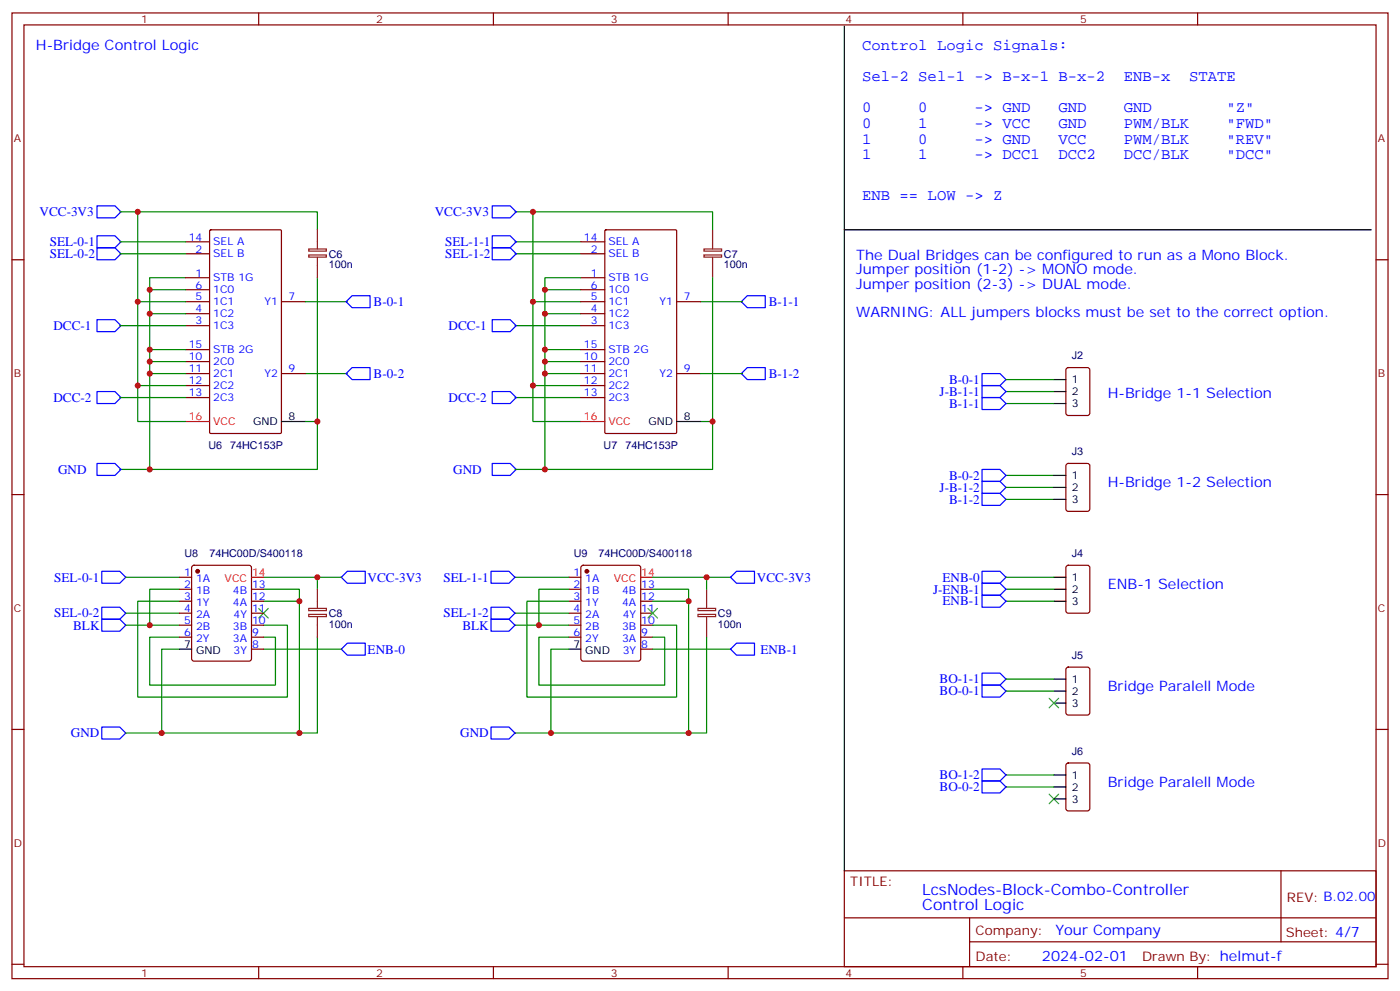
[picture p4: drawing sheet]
<svg xmlns="http://www.w3.org/2000/svg" width="412mm" height="292mm" viewBox="0 0 412 292" stroke-linecap="round" stroke-linejoin="round" font-family="sans-serif">
<g fill="none" stroke="#870000" stroke-width=".35">
<path d="M3.5 3.8h405.4v284.3h-405.4zM7.1 7.3h398.2v277.3h-398.2zM76.2 3.8v3.5M145.3 3.8v3.5M214.5 3.8v3.5M283.6 3.8v3.5M352.8 3.8v3.5M3.5 76.5h3.6M54.7 74.7h7M54.7 71.2h7M61.8 67.8l.3-.1h20.4l.4 .1v59.5l-.2 .3h-20.6l-.3-.2zM171.1 74.7h7.1"/>
<path d="M171.1 71.2h7.1M178.2 67.8l.3-.1h20.5l.3 .1v59.5l-.2 .3h-20.6l-.3-.2zM405.3 76.5h3.6M54.7 81.8h7M54.7 95.9h7M54.7 92.4h7M54.7 88.8h7M54.7 85.3h7M82.9 88.8h7.1M171.1 81.8h7.1M171.1 95.9h7.1M171.1 92.4h7.1"/>
<path d="M171.1 88.8h7.1M171.1 85.3h7.1M199.3 88.8h7.1M54.7 110h7M54.7 106.5h7M54.7 113.5h7M54.7 117.1h7M54.7 102.9h7M82.9 110h7.1M171.1 110h7.1M171.1 106.5h7.1M171.1 113.5h7.1"/>
<path d="M171.1 117.1h7.1M171.1 102.9h7.1M199.3 110h7.1M314.2 108.4l.5-.2h5.6l.7 .5v12.9l-.4 .7h-5.9l-.7-.4v-13zM314.2 136.7l.5-.2h5.6l.7 .4v13l-.4 .6-5.9 .1-.7-.5v-12.9zM3.5 145.6h3.6M405.3 145.6h3.6M52.9 170h3.5M52.9 173.5h3.5M52.9 177h3.5M56.7 166.6l.4-.2h16.3l.6 .5 .1 27.1-.5 .6-16.5 .1-.6-.5-.1-27.1zM74.1 173.5h3.5"/>
<path d="M74.1 177h3.5M167.6 170h3.5M167.6 173.5h3.5M167.6 177h3.5M171.3 166.6l.5-.2h16.2l.7 .5v27.1l-.4 .6-16.5 .1-.6-.5-.1-27.1zM188.7 173.5h3.6M188.7 177h3.6M314.2 166.6l.5-.2h5.6l.7 .5v12.9l-.4 .7-5.9 .1-.7-.5v-13zM52.9 180.6h3.5M52.9 184.1h3.5M52.9 187.6h3.5M74.1 180.6h3.5"/>
<path d="M74.1 184.1h3.5M74.1 187.6h3.5M74.1 191.1h3.5M167.6 180.6h3.5M167.6 184.1h3.5M167.6 187.6h3.5M188.7 180.6h3.6M188.7 184.1h3.6M188.7 187.6h3.6M188.7 191.1h3.6M314.2 196.6l.5-.2h5.6l.7 .5v12.9l-.4 .7h-5.9l-.7-.4v-13zM3.5 214.8h3.6"/>
<path d="M405.3 214.8h3.6M314.2 224.9l.5-.3h5.6l.7 .5v13l-.4 .6-5.9 .1-.7-.5v-12.9zM248.7 256.4h156.6v28.2h-156.6zM377.3 256.4v20.9M248.7 270.2h156.5M285.6 277.3h119.6M285.6 270.2v14.2M3.5 283.9h3.6M76.2 284.6v3.5M145.3 284.6v3.5M214.5 284.6v3.5M283.6 284.6v3.5"/>
<path d="M352.8 284.6v3.5M405.3 283.9h3.6"/>
</g>
<g fill="none" stroke="#008700" stroke-width=".35">
<path d="M35.3 62.4h5.3v61.7h14.1M35.3 71.2h19.4M35.3 74.7h19.4M40.6 62.4h52.9v5.3M151.7 62.4h5.3v61.7h14.1M151.7 71.2h19.4M151.7 74.7h19.4M157 62.4h52.9v5.3M35.3 95.9h19.4M40.6 88.8h14.1M44.1 92.4h10.6M54.7 81.8h-10.6v3.5"/>
<path d="M54.7 85.3h-10.6v17.6h10.6M90 88.8h12.3M93.5 81.8v42.3M151.7 95.9h19.4M157 88.8h14.1M160.5 92.4h10.6M171.1 85.3h-10.6v17.6h10.6M171.1 81.8h-10.6v3.5M206.4 88.8h12.3M209.9 81.8v42.3M35.3 117.1h19.4M40.6 113.5h14.1"/>
<path d="M44.1 102.9v35.3h49.4v-14.1h-3.5M44.1 106.5h10.6M44.1 110h10.6M90 110h12.3M151.7 117.1h19.4M157 113.5h14.1M160.5 102.9v35.3h49.4v-14.1h-3.5M160.5 106.5h10.6M160.5 110h10.6M206.4 110h12.3M296.3 118.8h14.1M296.3 115.3h14.1"/>
<path d="M296.3 111.8h14.1M35.3 138.2h8.8M151.7 138.2h8.8M296.3 140h14.1M296.3 143.5h14.1M296.3 147h14.1M37 170h15.9M52.9 173.5h-8.8v10.6M52.9 177h-12.3v28.2h44.1v-21.1h-7.1M77.6 173.5h10.6v42.3M77.6 177h10.6M77.6 170h22.9"/>
<path d="M93.5 170v3.5M151.7 170h15.9M167.6 177h-12.4v28.2h44.1v-21.1h-7M167.6 173.5h-8.9v10.6M192.3 173.5h10.5v42.3M192.3 177h10.5M192.3 170h22.9M208.1 170v3.5M296.3 177h14.1M296.3 170h14.1M296.3 173.5h14.1M37 184.1h15.9"/>
<path d="M37 180.6h15.9M52.9 191.1h-5.3v24.7h-10.6M52.9 187.6h-8.8v14.1h37v-14.1h-3.5M77.6 191.1h22.9M93.5 187.6v28.2h-45.9M151.7 184.1h15.9M151.7 180.6h15.9M167.6 187.6h-8.9v14.1h37.1v-14.1h-3.5M167.6 191.1h-5.3v24.7h-10.6M192.3 191.1h22.9M208.1 187.6v28.2h-45.8M296.3 200h14.1"/>
<path d="M296.3 203.5h14.1M296.3 231.7h14.1M296.3 228.2h14.1"/>
</g>
<g fill="none" stroke="#00f" stroke-width=".35">
<path d="M28.6 60.6h5.3l1.7 1.8-1.7 1.7h-5.3zM28.6 73h5.3l1.7 1.7-1.7 1.8h-5.3zM28.6 69.4h5.3l1.7 1.8-1.7 1.8h-5.3zM145 69.4h5.3l1.7 1.8-1.7 1.8h-5.3zM145 73h5.3l1.7 1.7-1.7 1.8h-5.3zM145 60.6h5.3l1.7 1.8-1.7 1.7h-5.3zM28.6 94.1h5.3l1.7 1.8-1.7 1.7h-5.3zM103.7 87.1h5.3v3.5h-5.3l-1.7-1.8zM145 94.1h5.3l1.7 1.8-1.7 1.7h-5.3zM218.4 88.8l1.7-1.7h5.3v3.5h-5.3zM28.6 115.3h5.3l1.7 1.8-1.7 1.7h-5.3zM103.7 108.2h5.3v3.6h-5.3l-1.7-1.8z"/>
<path d="M145 115.3h5.3l1.7 1.8-1.7 1.7h-5.3zM220.1 108.2h5.3v3.6h-5.3l-1.7-1.8zM289.3 117.1h5.3l1.7 1.7-1.7 1.8h-5.3zM289.3 113.5h5.3l1.7 1.8-1.7 1.8h-5.3zM289.3 110h5.3l1.7 1.8-1.7 1.7h-5.3zM28.6 136.5h5.3l1.7 1.7-1.7 1.8h-5.3zM145 136.5h5.3l1.7 1.7-1.7 1.8h-5.3zM289.3 138.2h5.3l1.7 1.8-1.7 1.7h-5.3zM289.3 141.7h5.3l1.7 1.8-1.7 1.8h-5.3zM289.3 145.3h5.3l1.7 1.7-1.7 1.8h-5.3zM30 178.8h5.3l1.7 1.8-1.7 1.7h-5.3zM30 168.2h5.3l1.7 1.8-1.7 1.7h-5.3z"/>
<path d="M100.5 170l1.8-1.8h5.3v3.5h-5.3zM144.6 168.2h5.3l1.8 1.8-1.8 1.7h-5.3zM144.6 178.8h5.3l1.8 1.8-1.8 1.7h-5.3zM215.2 170l1.8-1.8h5.2v3.5h-5.2zM289.3 175.3h5.3l1.7 1.7-1.7 1.8h-5.3zM289.3 171.7h5.3l1.7 1.8-1.7 1.8h-5.3zM289.3 168.2h5.3l1.7 1.8-1.7 1.7h-5.3zM30 182.3h5.3l1.7 1.8-1.7 1.7h-5.3zM102.3 189.4h5.3v3.5h-5.3l-1.8-1.8zM144.6 182.3h5.3l1.8 1.8-1.8 1.7h-5.3zM215.2 191.1l1.8-1.7h5.2v3.5h-5.2zM289.3 198.2h5.3l1.7 1.8-1.7 1.7h-5.3z"/>
<path d="M30 214.1h5.3l1.7 1.7-1.7 1.8h-5.3zM144.6 214.1h5.3l1.8 1.7-1.8 1.8h-5.3zM289.3 201.7h5.3l1.7 1.8-1.7 1.7h-5.3zM289.3 229.9h5.3l1.7 1.8-1.7 1.8h-5.3zM289.3 226.4h5.3l1.7 1.8-1.7 1.7h-5.3z"/>
</g>
<g fill="none" stroke="#000" stroke-width=".35">
<path d="M248.7 7.7v248.7M248.7 67.7h155.2M310.4 118.8h3.6M310.4 111.8h3.6M310.4 115.3h3.6M82.9 124.1h7.1M199.3 124.1h7.1M310.4 140h3.6M310.4 147h3.6M310.4 143.5h3.6M310.4 177h3.6M310.4 170h3.6"/>
<path d="M310.4 173.5h3.6M52.9 191.1h3.5M167.6 191.1h3.5M310.4 200h3.6M310.4 207h3.6M310.4 203.5h3.6M310.4 235.2h3.6M310.4 228.2h3.6M310.4 231.7h3.6"/>
</g>
<path d="M54.7 124.1h7M171.1 124.1h7.1M74.1 170h3.5M188.7 170h3.6" fill="none" stroke="#f00" stroke-width=".35"/>
<g fill="none" stroke="#8c2424" stroke-width=".35">
<path d="M90.9 75.1h5.2v.6h-5.2zM90.9 73.3h5.2v.6h-5.2zM93.5 67.7v5.6M93.5 75.8v6M207.4 75.1h5.1v.6h-5.1zM207.4 73.3h5.1v.6h-5.1zM209.9 67.7v5.6M209.9 75.8v6M90.9 179.1h5.2v.7h-5.2zM93.5 173.5v5.6M205.6 179.1h5.2v.7h-5.2zM208.1 173.5v5.6"/>
<path d="M90.9 180.9h5.2v.6h-5.2zM93.5 181.6v6M205.6 180.9h5.2v.6h-5.2zM208.1 181.6v6"/>
</g>
<path d="M76.2 179.1l2.8 2.9M79 179.1l-2.8 2.9M190.9 179.1l2.8 2.9M193.7 179.1l-2.8 2.9M309 205.6l2.9 2.8M311.9 205.6l-2.9 2.8M309 233.8l2.9 2.8M311.9 233.8l-2.9 2.8" fill="none" stroke="#3c3" stroke-width=".35"/>
<g fill="#870000" stroke="#870000" stroke-width=".35">
<circle cx="58.2" cy="168.2" r=".53"/>
<circle cx="172.9" cy="168.2" r=".53"/>
</g>
<g fill="#c00">
<circle cx="157" cy="113.5" r=".88"/>
<circle cx="157" cy="88.8" r=".88"/>
<circle cx="160.5" cy="106.5" r=".88"/>
<circle cx="160.5" cy="110" r=".88"/>
<circle cx="160.5" cy="92.4" r=".88"/>
<circle cx="160.5" cy="138.2" r=".88"/>
<circle cx="160.5" cy="102.9" r=".88"/>
<circle cx="160.5" cy="85.3" r=".88"/>
<circle cx="157" cy="62.4" r=".88"/>
<circle cx="209.9" cy="124.1" r=".88"/>
<circle cx="93.5" cy="124.1" r=".88"/>
<circle cx="40.6" cy="62.4" r=".88"/>
<circle cx="44.1" cy="85.3" r=".88"/>
<circle cx="44.1" cy="102.9" r=".88"/>
<circle cx="44.1" cy="138.2" r=".88"/>
<circle cx="44.1" cy="92.4" r=".88"/>
<circle cx="44.1" cy="110" r=".88"/>
<circle cx="44.1" cy="106.5" r=".88"/>
<circle cx="40.6" cy="113.5" r=".88"/>
<circle cx="40.6" cy="88.8" r=".88"/>
<circle cx="44.1" cy="184.1" r=".88"/>
<circle cx="47.6" cy="215.8" r=".88"/>
<circle cx="88.2" cy="215.8" r=".88"/>
<circle cx="88.2" cy="177" r=".88"/>
<circle cx="93.5" cy="170" r=".88"/>
<circle cx="208.1" cy="170" r=".88"/>
<circle cx="202.8" cy="177" r=".88"/>
<circle cx="202.8" cy="215.8" r=".88"/>
<circle cx="162.3" cy="215.8" r=".88"/>
<circle cx="158.8" cy="184.1" r=".88"/>
</g>
<g font-size="4.6" fill="#00f">
<text x="254" y="14.7">Control Logic Signals:</text>
<text x="254" y="23.9">Sel-2 Sel-1 -&gt; B-x-1 B-x-2</text>
<text x="331" y="23.9">ENB-x</text>
<text x="350.3" y="23.9">STATE</text>
<text x="254" y="33.1">0</text>
<text x="270.5" y="33.1">0</text>
<text x="287" y="33.1">-&gt; GND</text>
<text x="311.8" y="33.1">GND</text>
<text x="331" y="33.1">GND</text>
<text x="361.3" y="33.1">&quot;Z&quot;</text>
<text x="254" y="37.7">0</text>
<text x="270.5" y="37.7">1</text>
<text x="287" y="37.7">-&gt; VCC</text>
<text x="311.8" y="37.7">GND</text>
<text x="331" y="37.7">PWM/BLK</text>
<text x="361.3" y="37.7">&quot;FWD&quot;</text>
<text x="254" y="42.3">1</text>
<text x="254" y="46.8">1</text>
<text x="270.5" y="42.3">0</text>
<text x="270.5" y="46.8">1</text>
<text x="287" y="42.3">-&gt; GND</text>
<text x="287" y="46.8">-&gt; DCC1</text>
<text x="311.8" y="42.3">VCC</text>
<text x="311.8" y="46.8">DCC2</text>
<text x="331" y="42.3">PWM/BLK</text>
<text x="331" y="46.8">DCC/BLK</text>
<text x="361.3" y="42.3">&quot;REV&quot;</text>
<text x="361.3" y="46.8">&quot;DCC&quot;</text>
<text x="254" y="58.8">ENB == LOW -&gt; Z</text>
<text x="271.6" y="263.5">LcsNodes-Block-Combo-Controller</text>
<text x="271.6" y="268">Control Logic</text>
</g>
<g font-size="4.2" fill="#00f">
<text x="10.6" y="14.7">H-Bridge Control Logic</text>
<text x="252.2" y="76.5">The Dual Bridges can be configured to run as a Mono Block.</text>
<text x="252.2" y="80.7">Jumper position (1-2) -&gt; MONO mode.</text>
<text x="252.2" y="84.9">Jumper position (2-3) -&gt; DUAL mode.</text>
<text x="252.2" y="93.4">WARNING: ALL jumpers blocks must be set to the correct option.</text>
<text x="326.3" y="117.1">H-Bridge 1-1 Selection</text>
<text x="326.3" y="143.5">H-Bridge 1-2 Selection</text>
<text x="326.3" y="173.5">ENB-1 Selection</text>
<text x="326.3" y="203.5">Bridge Paralell Mode</text>
<text x="326.3" y="231.7">Bridge Paralell Mode</text>
<text x="310.9" y="275.2">Your Company</text>
<text x="306.9" y="282.9">2024-02-01</text>
</g>
<g font-size="3.9" fill="#00f">
<text x="11.7" y="63.6">VCC-3V3</text>
<text x="128.1" y="63.6">VCC-3V3</text>
<text x="14.7" y="76">SEL-0-2</text>
<text x="14.7" y="72.5">SEL-0-1</text>
<text x="131.1" y="72.5">SEL-1-1</text>
<text x="131.1" y="76">SEL-1-2</text>
<text x="110" y="90.1">B-0-1</text>
<text x="226.5" y="90.1">B-1-1</text>
<text x="15.7" y="97.2">DCC-1</text>
<text x="132.1" y="97.2">DCC-1</text>
<text x="110" y="111.3">B-0-2</text>
<text x="226.5" y="111.3">B-1-2</text>
<text x="279.6" y="113">B-0-1</text>
<text x="15.7" y="118.3">DCC-2</text>
<text x="132.1" y="118.3">DCC-2</text>
<text x="276.8" y="116.5">J-B-1-1</text>
<text x="279.6" y="120.1">B-1-1</text>
<text x="17.1" y="139.5">GND</text>
<text x="133.5" y="139.5">GND</text>
<text x="279.6" y="141.2">B-0-2</text>
<text x="276.8" y="144.8">J-B-1-2</text>
<text x="279.6" y="148.3">B-1-2</text>
<text x="16" y="171.2">SEL-0-1</text>
<text x="108.3" y="171.2">VCC-3V3</text>
<text x="130.6" y="171.2">SEL-1-1</text>
<text x="223" y="171.2">VCC-3V3</text>
<text x="277.6" y="171.2">ENB-0</text>
<text x="274.8" y="174.7">J-ENB-1</text>
<text x="277.6" y="178.3">ENB-1</text>
<text x="16" y="181.8">SEL-0-2</text>
<text x="21.6" y="185.3">BLK</text>
<text x="130.6" y="181.8">SEL-1-2</text>
<text x="136.2" y="185.3">BLK</text>
<text x="108.3" y="192.5">ENB-0</text>
<text x="224" y="192.4">ENB-1</text>
<text x="276.8" y="201.2">BO-1-1</text>
<text x="276.8" y="204.7">BO-0-1</text>
<text x="20.9" y="217.1">GND</text>
<text x="135.6" y="217.1">GND</text>
<text x="276.8" y="233">BO-0-2</text>
<text x="276.8" y="229.4">BO-1-2</text>
</g>
<g font-size="3.9" fill="#800">
<text x="250.5" y="261">TITLE:</text>
<text x="379.1" y="265.7">REV: B.02.00</text>
<text x="287.4" y="275.2">Company:</text>
<text x="378.7" y="275.8">Sheet: 4/7</text>
<text x="287.4" y="282.9">Date:</text>
<text x="336.4" y="282.9">Drawn By: helmut-f</text>
</g>
<g font-size="3.2" fill="#800">
<text x="41.6" y="6.8">1</text>
<text x="110.8" y="6.8">2</text>
<text x="179.9" y="6.8">3</text>
<text x="249.1" y="6.8">4</text>
<text x="318.2" y="6.8">5</text>
<text x="4.1" y="41.9">A</text>
<text x="405.9" y="41.9">A</text>
<text x="4.1" y="111.1">B</text>
<text x="405.9" y="111.1">B</text>
<text x="4.1" y="180.2">C</text>
<text x="405.9" y="180.2">C</text>
<text x="4.1" y="249.3">D</text>
<text x="405.9" y="249.3">D</text>
<text x="41.6" y="287.6">1</text>
<text x="110.8" y="287.6">2</text>
<text x="179.9" y="287.6">3</text>
<text x="249.1" y="287.6">4</text>
<text x="318.2" y="287.6">5</text>
</g>
<g font-size="3.2" fill="#00f">
<text x="55.6" y="70.8">14</text>
<text x="172" y="70.8">14</text>
<text x="57.6" y="74.4">2</text>
<text x="62.8" y="75.8">SEL B</text>
<text x="62.8" y="72.2">SEL A</text>
<text x="174" y="74.4">2</text>
<text x="179.2" y="75.8">SEL B</text>
<text x="179.2" y="72.2">SEL A</text>
<text x="57.6" y="81.4">1</text>
<text x="62.8" y="82.8">STB 1G</text>
<text x="174" y="81.4">1</text>
<text x="179.2" y="82.8">STB 1G</text>
<text x="57.6" y="88.5">5</text>
<text x="57.6" y="84.9">6</text>
<text x="62.8" y="89.9">1C1</text>
<text x="62.8" y="86.4">1C0</text>
<text x="77.9" y="89.9">Y1</text>
<text x="85" y="88.5">7</text>
<text x="174" y="88.5">5</text>
<text x="174" y="84.9">6</text>
<text x="179.2" y="89.9">1C1</text>
<text x="179.2" y="86.4">1C0</text>
<text x="194.3" y="89.9">Y1</text>
<text x="201.4" y="88.5">7</text>
<text x="57.6" y="95.5">3</text>
<text x="57.6" y="92">4</text>
<text x="62.8" y="93.4">1C2</text>
<text x="174" y="95.5">3</text>
<text x="174" y="92">4</text>
<text x="179.2" y="93.4">1C2</text>
<text x="62.8" y="96.9">1C3</text>
<text x="179.2" y="96.9">1C3</text>
<text x="55.6" y="106.1">10</text>
<text x="55.6" y="102.6">15</text>
<text x="62.8" y="107.5">2C0</text>
<text x="62.8" y="104">STB 2G</text>
<text x="172" y="106.1">10</text>
<text x="172" y="102.6">15</text>
<text x="179.2" y="107.5">2C0</text>
<text x="179.2" y="104">STB 2G</text>
<text x="55.6" y="109.6">11</text>
<text x="55.6" y="113.2">12</text>
<text x="62.8" y="111.1">2C1</text>
<text x="77.9" y="111.1">Y2</text>
<text x="85" y="109.6">9</text>
<text x="172" y="109.6">11</text>
<text x="172" y="113.2">12</text>
<text x="179.2" y="111.1">2C1</text>
<text x="194.3" y="111.1">Y2</text>
<text x="201.4" y="109.6">9</text>
<text x="55.6" y="116.7">13</text>
<text x="62.8" y="114.6">2C2</text>
<text x="62.8" y="118.1">2C3</text>
<text x="172" y="116.7">13</text>
<text x="179.2" y="114.6">2C2</text>
<text x="179.2" y="118.1">2C3</text>
<text x="54.3" y="169.6">1</text>
<text x="54.3" y="173.1">2</text>
<text x="57.7" y="171.4">1A</text>
<text x="74.3" y="173.1">13</text>
<text x="168.9" y="169.6">1</text>
<text x="168.9" y="173.1">2</text>
<text x="172.4" y="171.4">1A</text>
<text x="188.9" y="173.1">13</text>
<text x="54.3" y="176.7">3</text>
<text x="57.7" y="174.9">1B</text>
<text x="57.7" y="178.4">1Y</text>
<text x="68.6" y="174.9">4B</text>
<text x="68.6" y="178.4">4A</text>
<text x="74.3" y="176.7">12</text>
<text x="168.9" y="176.7">3</text>
<text x="172.4" y="174.9">1B</text>
<text x="172.4" y="178.4">1Y</text>
<text x="183.2" y="174.9">4B</text>
<text x="183.2" y="178.4">4A</text>
<text x="188.9" y="176.7">12</text>
<text x="54.3" y="180.2">4</text>
<text x="54.3" y="183.7">5</text>
<text x="57.7" y="182">2A</text>
<text x="57.7" y="185.5">2B</text>
<text x="68.6" y="185.5">3B</text>
<text x="68.8" y="182">4Y</text>
<text x="74.3" y="183.7">10</text>
<text x="74.3" y="180.2">11</text>
<text x="168.9" y="180.2">4</text>
<text x="168.9" y="183.7">5</text>
<text x="172.4" y="182">2A</text>
<text x="172.4" y="185.5">2B</text>
<text x="183.2" y="185.5">3B</text>
<text x="183.5" y="182">4Y</text>
<text x="188.9" y="183.7">10</text>
<text x="188.9" y="180.2">11</text>
<text x="54.3" y="187.3">6</text>
<text x="57.7" y="189">2Y</text>
<text x="68.6" y="189">3A</text>
<text x="74.3" y="190.8">8</text>
<text x="74.3" y="187.3">9</text>
<text x="168.9" y="187.3">6</text>
<text x="172.4" y="189">2Y</text>
<text x="183.2" y="189">3A</text>
<text x="188.9" y="190.8">8</text>
<text x="188.9" y="187.3">9</text>
<text x="68.8" y="192.5">3Y</text>
<text x="183.5" y="192.5">3Y</text>
</g>
<g font-size="3.2" fill="#000080">
<text x="96.8" y="75.8">C6</text>
<text x="213.3" y="75.8">C7</text>
<text x="96.8" y="79">100n</text>
<text x="213.3" y="79">100n</text>
<text x="315.8" y="105.8">J2</text>
<text x="61.4" y="132.3">U6</text>
<text x="67.8" y="132.3">74HC153P</text>
<text x="177.8" y="132.3">U7</text>
<text x="184.2" y="132.3">74HC153P</text>
<text x="315.8" y="134.1">J3</text>
<text x="54.3" y="164.1">U8</text>
<text x="61.7" y="164.1">74HC00D/S400118</text>
<text x="169" y="164.1">U9</text>
<text x="176.3" y="164.1">74HC00D/S400118</text>
<text x="315.8" y="164">J4</text>
<text x="96.8" y="184.9">100n</text>
<text x="96.8" y="181.7">C8</text>
<text x="211.5" y="184.9">100n</text>
<text x="211.5" y="181.7">C9</text>
<text x="315.8" y="194">J5</text>
<text x="315.8" y="222.3">J6</text>
</g>
<g font-size="3.2">
<text x="315.7" y="112.8">1</text>
<text x="315.7" y="119.9">3</text>
<text x="315.7" y="116.3">2</text>
<text x="74.6" y="125.2">GND</text>
<text x="85" y="123.8">8</text>
<text x="191" y="125.2">GND</text>
<text x="201.4" y="123.8">8</text>
<text x="315.7" y="141">1</text>
<text x="315.7" y="148.1">3</text>
<text x="315.7" y="144.6">2</text>
<text x="315.7" y="171">1</text>
<text x="315.7" y="178.1">3</text>
<text x="315.7" y="174.6">2</text>
<text x="54.3" y="190.8">7</text>
<text x="168.9" y="190.8">7</text>
<text x="57.7" y="192.5">GND</text>
<text x="172.4" y="192.5">GND</text>
<text x="315.7" y="201">1</text>
<text x="315.7" y="208.1">3</text>
<text x="315.7" y="204.5">2</text>
<text x="315.7" y="229.2">1</text>
<text x="315.7" y="232.8">2</text>
<text x="315.7" y="236.3">3</text>
</g>
<g font-size="3.2" fill="#f00">
<text x="55.6" y="123.8">16</text>
<text x="62.8" y="125.2">VCC</text>
<text x="172" y="123.8">16</text>
<text x="179.2" y="125.2">VCC</text>
<text x="66.2" y="171.4">VCC</text>
<text x="74.3" y="169.6">14</text>
<text x="180.8" y="171.4">VCC</text>
<text x="188.9" y="169.6">14</text>
</g>
</svg>
